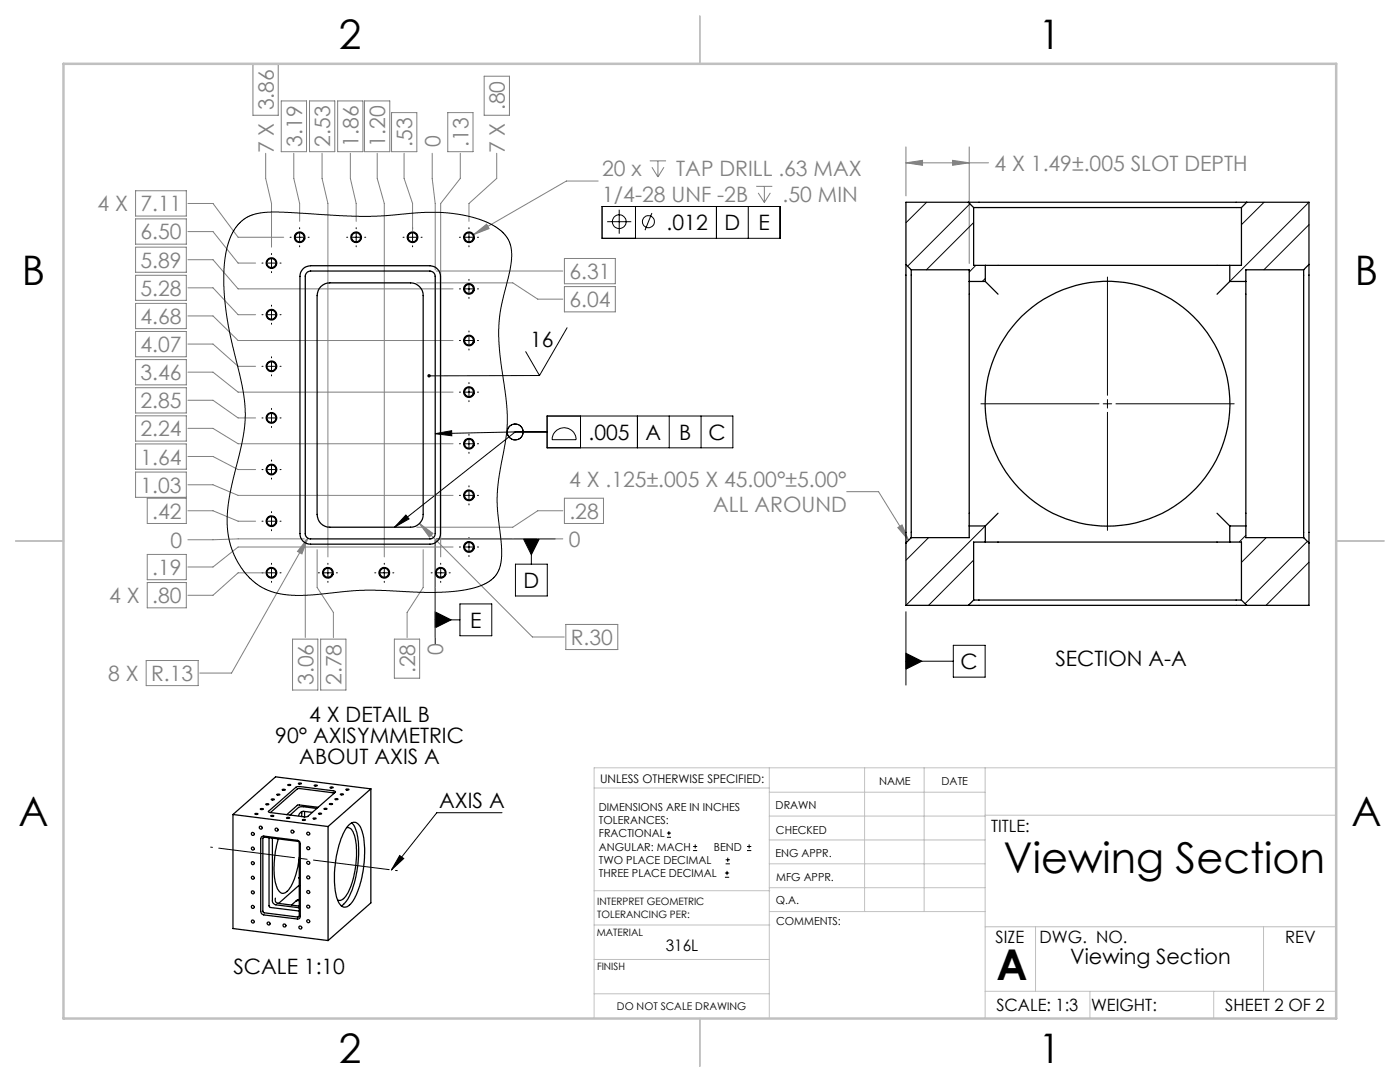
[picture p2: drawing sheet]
<svg xmlns="http://www.w3.org/2000/svg" width="279mm" height="216mm" viewBox="0 0 279 216" stroke-linecap="round" stroke-linejoin="round" font-family="sans-serif">
<g fill="none" stroke="#808080" stroke-width=".2">
<path d="M50.5 12.9h5v10.1h-5zM96.6 15.2h5.1v7.8h-5.1zM27.1 38.1h10.1v5h-10.1zM53 30.6v5l1.2 5v8.7M56.1 20.1h5.1v10.2h-5.1zM58.6 30.6v5l1.2 5v3.6M61.8 20.1h5v10.2h-5zM64.3 30.6v5l1.1 5v70.5M67.4 20.1h5v10.2h-5zM69.9 30.6v5l1.2 5v3.6M72.7 20.1h5.1v10.2h-5.1zM75.3 30.6v5l1.4 5v70.5"/>
<path d="M78.1 22.5h5.1v7.8h-5.1zM80.6 30.6v5l1.7 5v5.5M86.3 30.6v5l.6 5v13.3M89.4 22.5h5v7.8h-5zM91.9 30.6v5l-4 5v70.5M99.1 30.6v5l-5.5 5v3.6M119.4 36.1h-6.4l-18.5 10.7M129.7 32.1h3.2M130.1 33.4l1.2 1.9M131.3 32.1v3.2M132.5 33.4l-1.2 1.9M150.9 37.2h3.2"/>
<path d="M151.3 38.5l1.2 1.9M152.5 37.2v3.2M153.7 38.5l-1.2 1.9M180.8 32.5l3.3-.5v1zM180.8 29.3v9.8M180.8 32.5h16.5M190.1 32l3.3 .5-3.3 .5zM193.4 29.3v23.3M27.1 43.7h10.1v5h-10.1zM27.1 49.3h10.1v5h-10.1zM27.1 54.9h10.1v5h-10.1zM37.5 57.4h5l5 5.4h3.5"/>
<path d="M37.5 51.8h5l5 5.8h42.9M37.5 46.2h5l5 6.3h3.5M37.5 40.6h5l5 6.7h9.1M83.2 56.4h19.1l5 3.3h5M87.1 54.1h25.2M94.5 46.8l2.6-2.1 .5 .9zM112.6 51.6h10.2v5h-10.2zM112.6 57.2h10.2v5h-10.2zM27.1 60.5h10.1v5.1h-10.1zM27.1 66.1h10.1v5.1h-10.1zM27.1 71.8h10.1v5h-10.1zM27.1 77.4h10.1v5h-10.1z"/>
<path d="M37.5 79.9h5l5 3.5h3.5M37.5 74.3h5l5 3.9h42.9M37.5 68.7h5l5 4.4h3.5M37.5 63h5l5 4.9h42.9M27.1 83h10.1v5h-10.1zM27.1 88.6h10.1v5h-10.1zM27.1 94.2h10.1v5h-10.1zM29.4 99.4h7.8v5.1h-7.8zM37.5 96.7h5l5 2.1h42.9M37.5 85.5h5l5 3h42.9M37.5 91.1h5l5 2.6h3.5M112.6 99.4h7.8v5.1h-7.8z"/>
<path d="M169 98.1h6.3l6 9.7M29.4 110.6h7.8v5.1h-7.8zM29.4 116.2h7.8v5.1h-7.8zM37.5 101.9h5l5 2.1h3.5M52.9 114.3h-5.4l-5 4.5h-5M60.7 107.5h-13.2l-10 .2M60.9 107.7v19.5M61.5 107.4l-1.2 3.1-.9-.5zM61.5 107.4l-15.3 26.9h-6.3M63.3 109.7v7.5l3.2 5v5M83.7 104.5l2.7 1.9-.7 .8zM83.7 104.5l22.6 22.6h6.3"/>
<path d="M84.5 109.7v7.5l-3.3 5v5M86.9 107.7v19.5M87.1 107.5h25.2M90.4 109.1h-42.9l-5 4h-5M112.3 101.9h-5l-5 3.3h-19.1M179.2 105.3l.8-.6 1.3 3.1zM29.2 131.8h10.3v5h-10.3zM58.4 127.5h5v10.2h-5zM64 127.5h5v10.2h-5zM78.7 127.5h5v7.8h-5zM112.9 124.6h10.4v5h-10.4z"/>
</g>
<g fill="none" stroke="#000" stroke-width=".2">
<path d="M52.3 52.5h.2M53.3 52.5h1.7M54.2 50.6v.2M54.2 51.6v1.7M54.2 54.2v.2M55.9 52.5h.2M57.9 47.3h.2M58.9 47.3h1.7M59.8 45.4v.2M59.8 46.5v1.7M59.8 49v.2M61.5 47.3h.2"/>
<path d="M69.2 47.3h.2M70.2 47.3h1.7M71.1 45.4v.2M71.1 46.5v1.7M71.1 49v.2M72.8 47.3h.2M80.4 47.3h.2M81.5 47.3h1.7M82.3 45.4v.2M82.3 46.5v1.7M82.3 49v.2M84 47.3h.2"/>
<path d="M91.7 57.6h.2M91.7 47.3h.2M92.7 57.6h1.7M92.7 47.3h1.7M93.6 45.4v.2M93.6 46.5v1.7M93.6 49v.2M93.6 55.7v.3M93.6 56.8v1.7M93.6 59.3v.2M95.3 57.6h.2M95.3 47.3h.2"/>
<path d="M120.2 41.2h35.5v6.4h-35.5zM121.2 44.2h4.8M123.6 41.8v4.8M126.8 41.2v6.4M130.1 42.5l-1.4 3.4M143 41.2v6.4M149.3 41.2v6.4M221 55.3v23.6M52.3 62.8h.2M52.3 73.1h.2M53.3 62.8h1.7M53.3 73.1h1.7"/>
<path d="M54.2 60.9v.2M54.2 61.9v1.7M54.2 64.5v.2M54.2 71.2v.2M54.2 72.2v1.7M54.2 74.8v.2M55.9 62.8h.2M55.9 73.1h.2M91.7 78.2h.2M91.7 67.9h.2M92.7 78.2h1.7M92.7 67.9h1.7"/>
<path d="M93.6 66v.3M93.6 67.1v1.7M93.6 69.6v.2M93.6 76.3v.3M93.6 77.4v1.7M93.6 79.9v.3M95.3 78.2h.2M95.3 67.9h.2M104.9 70.2l2.8 4.7M107.7 74.9l-22.1 .1M113.2 65.4l-5.5 9.5M221 79.7v1.7"/>
<path d="M52.3 83.4h.2M52.3 93.7h.2M53.3 83.4h1.7M53.3 93.7h1.7M54.2 81.5v.2M54.2 82.5v1.7M54.2 85.1v.2M54.2 91.8v.2M54.2 92.9v1.6M54.2 95.4v.2M55.9 83.4h.2M55.9 93.7h.2"/>
<path d="M86.9 86.5l3.2-.6 .1 1.1zM91.7 98.8h.2M91.7 88.5h.2M92.7 98.8h1.7M92.7 88.5h1.7M93.6 86.6v.3M93.6 87.7v1.7M93.6 90.2v.3M93.6 96.9v.3M93.6 98v1.7M95.3 98.8h.2M95.3 88.5h.2"/>
<path d="M102.8 86.2h6.4M102.8 86.2l-15.9 .3M102.8 86.2l-24.1 19M109.2 83h37.1v6.4h-37.1zM110.8 86.1a2.38 2.38 0 0 1 2.6-.6 2.38 2.38 0 0 1 1.6 2.2h-4.8a2.5 2.5 0 0 1 .6-1.6zM115.9 83v6.4M127.2 83v6.4M133.6 83v6.4M139.9 83v6.4M195.8 80.6h23.5M220.2 80.6h1.7M221 82.3v23.5"/>
<path d="M222.7 80.6h23.6M52.3 114.3h.2M52.3 104h.2M53.3 114.3h1.7M53.3 104h1.7M54.2 102.1v.2M54.2 103.2v1.6M54.2 105.7v.2M54.2 112.4v.2M54.2 113.5v1.6M54.2 116v.2M55.9 114.3h.2"/>
<path d="M55.9 104h.2M63.5 114.3h.2M64.6 114.3h1.7M65.4 112.4v.2M65.4 113.5v1.6M65.4 116v.2M67.1 114.3h.2M74.8 114.3h.2M75.8 114.3h1.7M76.7 112.4v.2M76.7 113.5v1.6M76.7 116v.2"/>
<path d="M78.4 114.3h.2M81 102.8l.6 .7-2.9 1.7zM86 114.3h.3M86.9 107.7v20.7M87.1 107.5h23.7M87.1 114.3h1.7M87.9 112.4v.2M87.9 113.5v1.6M87.9 116v.2M89.6 114.3h.3M91.7 109.1h.2M92.7 109.1h1.7"/>
<path d="M93.6 100.5v.3M93.6 107.2v.3M93.6 108.3v1.7M93.6 110.8v.3M95.3 109.1h.2M102.9 112.6h6.3v6.3h-6.3zM104.5 107.5h3.1l-1.6 3.2zM106 107.5v5.1M86.9 122.1l3.1 1.6-3.1 1.6zM86.9 123.7h4.9M91.8 120.5h6.3v6.4h-6.3zM180.8 130.4l3.2 1.5-3.2 1.6z"/>
<path d="M180.8 131.9h9.5M180.8 122.1v14.6M190.3 128.8h6.3v6.3h-6.3zM79.8 170.7l.8 .6-2.5 2.3zM100.2 162.2h-13l-9.1 11.4M133.1 167.1h.8M133.1 166.2h.8M133.5 165.8v.9M138.3 169.7h.8M138.3 168.9h.8M138.7 168.5v.8M144.7 175h.8"/>
<path d="M144.7 174.2h.8M144.8 172.4h.9M144.8 171.6h.9M145.1 173.8v.8M145.2 171.1v.9M149.1 169.7h.8M149.1 168.9h.8M149.5 168.5v.8"/>
<circle cx="123.6" cy="44.2" r="1.38"/>
<circle cx="129.4" cy="44.2" r="1.2"/>
<circle cx="102.8" cy="86.2" r="1.58"/>
</g>
<path d="M42 169l37.3 4.7" fill="none" stroke="#000" stroke-width=".2" stroke-dasharray="15.2 1.3 1.3 1.3" stroke-dashoffset="-1.6"/>
<g fill="none" stroke="#c0c0c0" stroke-width=".2">
<path d="M118.6 157.2h34.9M153.5 153.2v50M153.5 158.1h43.1M172.5 153.2v28.7M184.4 153.2v28.7M196.6 153.2v50M266.7 153.2h-148.1v50M118.6 177.7h35M153.5 167.6h43.1M153.5 162.8h43.1M153.5 172.4h43.1M153.5 177.1h43.1"/>
<path d="M196.6 162.7h70.1M118.6 198.3h34.9M118.6 191.5h34.9M118.6 184.6h35M153.6 181.9h43M196.6 197.8h70.1M196.6 184.9h70.1M206.7 184.9v12.9M217.5 197.8v5.4M242.2 197.8v5.4M252.2 184.9v12.9"/>
</g>
<path d="M139.7 3.2v9.5M3.1 107.9h9.6M266.7 107.9h9.5M139.7 203.2v9.6" fill="none" stroke="#c0c0c0" stroke-width=".25"/>
<path d="M12.7 12.7h254v190.5h-254z" fill="none" stroke="#c0c0c0" stroke-width=".5"/>
<path d="M180.8 130.4l3.2 1.5-3.2 1.6zM85.4 74.8l-.1 .2h.3h-.3a.33 .33 0 0 0 .5 .3 .33 .33 0 0 0 .1-.5 .33 .33 0 0 0-.5 0zM86.9 86.5l3.2-.6 .1 1.1zM81 102.8l.6 .7-2.9 1.7zM104.5 107.5l1.5 3.2 1.6-3.2zM86.9 122.1l3.1 1.6-3.1 1.6zM79.8 170.7l.8 .6-2.5 2.3z" fill="#000"/>
<path d="M179.2 105.3l.8-.6 1.3 3.1zM180.8 32.5l3.3-.5v1zM190.1 32l3.3 .5-3.3 .5zM94.5 46.8l3.1-1.2-.5-.9zM61.5 107.4l-2.1 2.6 .9 .5zM83.7 104.5l2 2.7 .7-.8z" fill="#808080"/>
<g fill="none" stroke="#000" stroke-width=".2">
<path d="M47.9 44.4l1.1-.9 1.2-.6 1.6-.4 1.5-.2 4.1 .1 14.2 .8 4.4-.1 8.7-.7h3.8l4.4 .6 3.7 1.1 2.6 1.3 1 .8 1 1.1 .8 1.8 .1 1.4v1.3l-.5 2.8-1.7 7.1-.4 4 .3 5.1 1.1 8.2 .3 3.6-.1 4.2-1.4 7.8-.5 4.6 .1 3.3 .8 6.3v2.3l-.2 1.6-.5 1.3-.7 1.1-1 .9-1.5 .8-2 .6-4.7 .7-4.8 .1-11.9-.4-3.9 .2-7 .7-3.8 .1-3.3-.5-2.6-1.1-2-1.5-1.9-2.2-1.3-2.2-1.1-2.7-.5-2.5-.1-3.1 .7-4.9 2.6-11.2 .3-2.9v-2.6l-.6-4.5-2.8-12.2-.5-3.5-.3-4.1 .1-4.5 .6-3.5 .5-1.6 .6-1.3zM184.9 40.4l-4.1 4M193.6 40.7l-12.4 12.4M194.3 44.4l-9.4 9.4M194.7 53l-1.3 1.3M196.6 55.6l-.6 .6M252.3 40.4l-4.5 4.4M261.2 44.8l-9 9M261.2 40.4l-15.8 15.8M185.3 107.3l-4.5 4.5M194.3 111.8l-9 9M196.6 105l-15.8 15.8"/>
<path d="M248.6 106.8l-1.3 1.4M252.7 107.3l-4.9 4.9M260.9 108l-12.4 12.4M261.2 112.2l-8.5 8.6"/>
</g>
<g fill="none" stroke="#000" stroke-width=".25">
<path d="M60.5 53.7a2.32 2.32 0 0 1 1.5-.7h23.8a2.17 2.17 0 0 1 2.1 2.1v51.4a2.11 2.11 0 0 1-2.1 2.1h-23.8a2.05 2.05 0 0 1-2.1-2.1v-51.4a1.93 1.93 0 0 1 .6-1.4zM61.2 54.4l.8-.3h23.8a1.09 1.09 0 0 1 1.1 1v51.4a1.02 1.02 0 0 1-1.1 1h-23.8a1.02 1.02 0 0 1-1.1-1v-51.5zM64 57.2a2.47 2.47 0 0 1 1.8-.8h16.1a2.53 2.53 0 0 1 2.6 2.6v43.7a2.53 2.53 0 0 1-2.6 2.5h-16.1a2.53 2.53 0 0 1-2.5-2.5v-43.7a2.71 2.71 0 0 1 .7-1.8zM180.8 52.8v55.5M180.8 52.8l1.1 1M181.9 53.8v53.5M181.9 53.8h11.5v2.4M193.3 40.4h55.5M193.3 40.4h-12.5v12.4M193.3 40.4l1 1M193.4 56.2v48.8M193.4 56.2h3.2"/>
<path d="M194.3 41.4h53.5M194.3 41.4v11.6h2.3M196.6 53h48.8M196.6 56.2l2.6 2.5M196.6 53v3.2M245.4 56.2l-2.5 2.5M245.4 53v3.2M245.4 56.2h3.2M247.8 41.4v11.6h-2.4M248.6 56.2v48.8M248.8 40.4h12.4v12.4M248.8 40.4l-1 1"/>
<path d="M260.2 53.8v53.5M260.2 53.8h-11.6v2.4M261.2 52.8v55.5M261.2 52.8l-1 1M180.8 108.3v12.5h12.5M181.9 107.3l-1.1 1M193.4 105h3.2M193.4 105v2.3h-11.5M194.3 119.7h53.5M194.3 119.7l-1 1.1M196.6 108.2h48.8M196.6 108.2h-2.3v11.5"/>
<path d="M196.6 105v3.2M199.2 102.4l-2.6 2.6M242.9 102.4l2.5 2.6M245.4 108.2h2.4v11.5M245.4 105v3.2M245.4 105h3.2M247.8 119.7l1 1.1M248.6 105v2.3h11.6M260.2 107.3l1 1M261.2 108.3v12.5h-12.4M193.3 120.8h55.5M54.1 159.5l.5-.1 .2 .2z"/>
<path d="M55.2 158.5l.3-.1 .3 .2zM56.3 157.6l.4-.1 .2 .1zM57.5 156.6h.5l-.4 .1zM59.6 156.3l.4-.1 .1 .2-.4 .1zM62.7 156.7l.4-.1 .2 .2zM65.9 157.1l.4-.1 .2 .2h-.5zM66.6 158.3l-.2-.1-6.9-.9-5.5 4.8M66.9 159.4l.3-.1 .3 .2-.5 .1zM67.9 158.5l.5-.1 .1 .1zM69.1 157.5l.4-.1 .1 .2-.4 .1zM74 157.4l-19-2.4-8.5 7.5M74 157.4l-8.5 7.5"/>
<path d="M74 157.4v22.8l-8.5 7.5M46.5 162.5l19 2.4M46.5 162.5v22.8l19 2.4M50.9 162.4l.4-.1 .2 .2h-.3zM51.9 161.4l.4-.1 .3 .2zM52.1 167l.5-.2 6.7 .9a.67 .67 0 0 1 .6 .6v14.6a.5 .5 0 0 1-.6 .5l-6.7-.8a.74 .74 0 0 1-.6-.7v-14.5zM52.5 167.1l.2-.1 6.8 .9 .2 .2v14.7l-.2 .2-6.8-.9-.2-.1zM53.1 160.4h.4l.2 .1-.5 .1zM53.6 161.9l5.5-4.8 .3-.1 7.2 .8 .4 .2-5.8 5-7.3-.9zM53.7 167.1v13.7l.3 .3 5.7 .7M54 162.8h.6l-.4 .1zM54.4 167.3v12.4a.86 .86 0 0 0 .7 .9l4.6 .5"/>
<path d="M55 179.2a.73 .73 0 0 0 .4 1l4.3 .6M55.5 167.4a17.6 17.6 0 0 0-.3 9.6 1.28 1.28 0 0 0 1.8 1.1 8.6 8.6 0 0 0 2.4-5.1l.3-2M57.2 163.2l.4-.1 .2 .1-.5 .1zM59.6 175.1l.1 .2M59.7 179.5l-.4 .1-1.1 1M59.7 179.7l-.6 .1M59.8 176.7l-4.2 3.6M60.3 161.9l-.1 1M60.3 163.6h.7l-.4 .1zM60.8 161.9v1.1M62.3 162.1l-1.7-.2a1.08 1.08 0 0 0-1 .8M62.5 163.3l.5-.1 .1 .2h-.3z"/>
<path d="M63.2 161.3l-3.2-.3-.4 .1-1.7 1.5M63.5 161.1l-4.1-.5-2.2 2M63.6 162.3l.3-.1 .3 .2-.5 .1zM64.7 161.4l.4-.1 .2 .1-.5 .1zM65.5 164.9v22.8M65.8 160.4l.4-.1 .2 .2h-.4zM69.2 165.1a1.42 1.42 0 0 1 1.5 1.4 17.2 17.2 0 0 1-1.7 12.3 1.38 1.38 0 0 1-1.6 .8M69.5 164.7a1.34 1.34 0 0 1 1.4-.6 1.34 1.34 0 0 1 1.1 1 17.8 17.8 0 0 1 .1 10.3 9.5 9.5 0 0 1-2.7 5.4 1.33 1.33 0 0 1-1.9-1 18.5 18.5 0 0 1 0-10.4l1-3.1zM70.2 164.2a6.9 6.9 0 0 1 1.3 4.5 20.5 20.5 0 0 1-2.2 10.9l-1.2 1.2"/>
<circle cx="54.2" cy="52.5" r=".9"/>
<circle cx="54.2" cy="52.5" r="1.05"/>
<circle cx="59.8" cy="47.4" r="1.06"/>
<circle cx="59.8" cy="47.3" r=".89"/>
<circle cx="71.1" cy="47.3" r="1.05"/>
<circle cx="71.1" cy="47.4" r=".9"/>
<circle cx="82.3" cy="47.3" r="1.05"/>
<circle cx="82.3" cy="47.4" r=".9"/>
<circle cx="93.6" cy="47.4" r="1.07"/>
<circle cx="93.6" cy="57.6" r=".89"/>
<circle cx="93.6" cy="47.3" r=".89"/>
<circle cx="93.6" cy="57.6" r="1.06"/>
<circle cx="54.2" cy="73.1" r=".91"/>
<circle cx="54.2" cy="62.8" r=".9"/>
<circle cx="54.2" cy="73.1" r="1.05"/>
<circle cx="54.2" cy="62.8" r="1.05"/>
<circle cx="93.6" cy="67.9" r=".9"/>
<circle cx="93.6" cy="78.2" r=".9"/>
<circle cx="93.6" cy="78.2" r="1.06"/>
<circle cx="93.6" cy="67.9" r="1.06"/>
<circle cx="54.2" cy="83.4" r=".91"/>
<circle cx="54.2" cy="93.7" r=".91"/>
<circle cx="54.2" cy="93.7" r="1.05"/>
<circle cx="54.2" cy="83.4" r="1.05"/>
<circle cx="93.6" cy="88.5" r=".9"/>
<circle cx="93.6" cy="98.8" r=".9"/>
<circle cx="93.6" cy="98.8" r="1.07"/>
<circle cx="93.6" cy="88.5" r="1.06"/>
<circle cx="221" cy="80.6" r="24.4"/>
<circle cx="54.2" cy="114.3" r="1.05"/>
<circle cx="54.2" cy="104" r=".91"/>
<circle cx="54.2" cy="114.3" r=".91"/>
<circle cx="54.2" cy="104" r="1.06"/>
<circle cx="65.4" cy="114.3" r=".91"/>
<circle cx="65.4" cy="114.3" r="1.07"/>
<circle cx="76.7" cy="114.3" r="1.07"/>
<circle cx="76.7" cy="114.3" r=".9"/>
<circle cx="88" cy="114.3" r="1.06"/>
<circle cx="88" cy="114.3" r=".91"/>
<circle cx="93.6" cy="109.1" r=".9"/>
<circle cx="93.6" cy="109.1" r="1.07"/>
<circle cx="50.5" cy="178" r=".31"/>
<circle cx="50.5" cy="172.2" r=".31"/>
<circle cx="50.5" cy="166.4" r=".31"/>
<circle cx="50.5" cy="169.3" r=".3"/>
<circle cx="50.5" cy="175.1" r=".3"/>
<circle cx="52" cy="165.1" r=".3"/>
<circle cx="55.2" cy="165.5" r=".3"/>
<circle cx="58.4" cy="165.9" r=".31"/>
<circle cx="61.5" cy="175.1" r=".3"/>
<circle cx="61.5" cy="169.2" r=".3"/>
<circle cx="61.5" cy="172.1" r=".3"/>
<circle cx="61.5" cy="166.3" r=".3"/>
<circle cx="61.5" cy="178" r=".29"/>
<circle cx="50.5" cy="181" r=".31"/>
<circle cx="50.5" cy="183.9" r=".31"/>
<circle cx="53.6" cy="184.3" r=".29"/>
<circle cx="56.8" cy="184.7" r=".31"/>
<circle cx="59.9" cy="185" r=".3"/>
<circle cx="61.5" cy="180.9" r=".3"/>
<circle cx="61.5" cy="183.8" r=".29"/>
</g>
<g font-size="8.5">
<text x="200.3" y="174.2">Viewing Section</text>
<text x="198.9" y="195.5">A</text>
</g>
<g font-size="8.1">
<text x="67.6" y="9.7">2</text>
<text x="207.3" y="9.7">1</text>
<text x="4.4" y="57">B</text>
<text x="270.4" y="57">B</text>
<text x="3.7" y="164.9">A</text>
<text x="269.7" y="164.9">A</text>
<text x="67.6" y="212.2">2</text>
<text x="207.3" y="212.2">1</text>
</g>
<g font-size="4.2" fill="#808080">
<text x="54.6" y="22" transform="rotate(-90 54.6 22)">3.86</text>
<text x="100.8" y="22" transform="rotate(-90 100.8 22)">.80</text>
<text x="60.3" y="29.3" transform="rotate(-90 60.3 29.3)">3.19</text>
<text x="65.9" y="29.3" transform="rotate(-90 65.9 29.3)">2.53</text>
<text x="71.5" y="29.3" transform="rotate(-90 71.5 29.3)">1.86</text>
<text x="76.9" y="29.3" transform="rotate(-90 76.9 29.3)">1.20</text>
<text x="82.3" y="29.3" transform="rotate(-90 82.3 29.3)">.53</text>
<text x="87.9" y="29.4" transform="rotate(-90 87.9 29.4)">0</text>
<text x="93.5" y="29.3" transform="rotate(-90 93.5 29.3)">.13</text>
<text x="54.6" y="30.6" transform="rotate(-90 54.6 30.6)">7 X</text>
<text x="100.8" y="30.6" transform="rotate(-90 100.8 30.6)">7 X</text>
<text x="120.2" y="35.1">20 x</text>
<text x="135" y="35.1">TAP DRILL .63 MAX</text>
<text x="198.5" y="34.1">4 X 1.49±.005 SLOT DEPTH</text>
<text x="120.2" y="40.2">1/4-28 UNF -2B</text>
<text x="156.2" y="40.2">.50 MIN</text>
<text x="19.5" y="42.2">4 X</text>
<text x="28" y="47.8">6.50</text>
<text x="28" y="42.2">7.11</text>
<text x="28" y="53.4">5.89</text>
<text x="28" y="59">5.28</text>
<text x="113.6" y="55.7">6.31</text>
<text x="28" y="64.6">4.68</text>
<text x="113.6" y="61.3">6.04</text>
<text x="28" y="70.2">4.07</text>
<text x="28" y="75.9">3.46</text>
<text x="28" y="81.5">2.85</text>
<text x="28" y="87.1">2.24</text>
<text x="28" y="92.7">1.64</text>
<text x="28" y="98.3">1.03</text>
<text x="113.6" y="97.2">4 X .125±.005 X 45.00°±5.00°</text>
<text x="30.4" y="103.5">.42</text>
<text x="113.6" y="103.5">.28</text>
<text x="142.4" y="102.2">ALL AROUND</text>
<text x="34" y="109.3">0</text>
<text x="113.5" y="109.1">0</text>
<text x="30.4" y="114.7">.19</text>
<text x="21.8" y="120.4">4 X</text>
<text x="30.4" y="120.4">.80</text>
<text x="88.5" y="130.7" transform="rotate(-90 88.5 130.7)">0</text>
<text x="113.9" y="128.7">R.30</text>
<text x="21.6" y="135.9">8 X</text>
<text x="30.1" y="135.9">R.13</text>
<text x="62.5" y="136.7" transform="rotate(-90 62.5 136.7)">3.06</text>
<text x="68.1" y="136.7" transform="rotate(-90 68.1 136.7)">2.78</text>
<text x="82.9" y="134.4" transform="rotate(-90 82.9 134.4)">.28</text>
</g>
<g font-size="4.2">
<text x="133" y="46">.012</text>
<text x="144.6" y="46">D</text>
<text x="151.4" y="46">E</text>
<text x="105.8" y="69.2">16</text>
<text x="117.4" y="87.8">.005</text>
<text x="128.8" y="87.8">A</text>
<text x="135.5" y="87.8">B</text>
<text x="141.4" y="87.8">C</text>
<text x="104.5" y="117.3">D</text>
<text x="93.9" y="125.3">E</text>
<text x="191.7" y="133.5">C</text>
<text x="210.6" y="132.8">SECTION A-A</text>
<text x="54.9" y="148.3">90° AXISYMMETRIC</text>
<text x="61.7" y="144.1">4 X DETAIL B</text>
<text x="59.7" y="152.4">ABOUT AXIS A</text>
<text x="87.7" y="161.2">AXIS A</text>
<text x="46.6" y="194.3">SCALE 1:10</text>
<text x="213.6" y="192.4">Viewing Section</text>
</g>
<g font-size="3.4">
<text x="197.8" y="166">TITLE:</text>
<text x="198.7" y="188.1">SIZE</text>
<text x="207.5" y="188.1">DWG. NO.</text>
<text x="256.5" y="188.2">REV</text>
<text x="198.8" y="201.7">SCALE: 1:3</text>
<text x="217.7" y="201.8">WEIGHT:</text>
<text x="244.5" y="201.7">SHEET 2 OF 2</text>
</g>
<text font-size="3.2" x="132.9" y="189.8">316L</text>
<text font-size="2.4" x="119.8" y="156.2">UNLESS OTHERWISE SPECIFIED:</text>
<g font-size="2.2">
<text x="119.5" y="161.8">DIMENSIONS ARE IN INCHES</text>
<text x="154.8" y="161.4">DRAWN</text>
<text x="175.4" y="156.6">NAME</text>
<text x="187.9" y="156.7">DATE</text>
<text x="119.5" y="164.4">TOLERANCES:</text>
<text x="119.5" y="167.1">FRACTIONAL</text>
<text x="154.9" y="166.3">CHECKED</text>
<text x="119.5" y="169.7">ANGULAR: MACH</text>
<text x="119.5" y="172.4">TWO PLACE DECIMAL</text>
<text x="142.5" y="169.7">BEND</text>
<text x="154.8" y="171">ENG APPR.</text>
<text x="119.5" y="175">THREE PLACE DECIMAL</text>
<text x="154.9" y="175.7">MFG APPR.</text>
<text x="154.9" y="180.4">Q.A.</text>
<text x="154.9" y="184.6">COMMENTS:</text>
</g>
<text font-size="2.1" x="123.1" y="201.6">DO NOT SCALE DRAWING</text>
<g font-size="2">
<text x="119.2" y="180.6">INTERPRET GEOMETRIC</text>
<text x="119.2" y="183.1">TOLERANCING PER:</text>
<text x="119.1" y="186.7">MATERIAL</text>
<text x="119.1" y="193.5">FINISH</text>
</g>
</svg>
